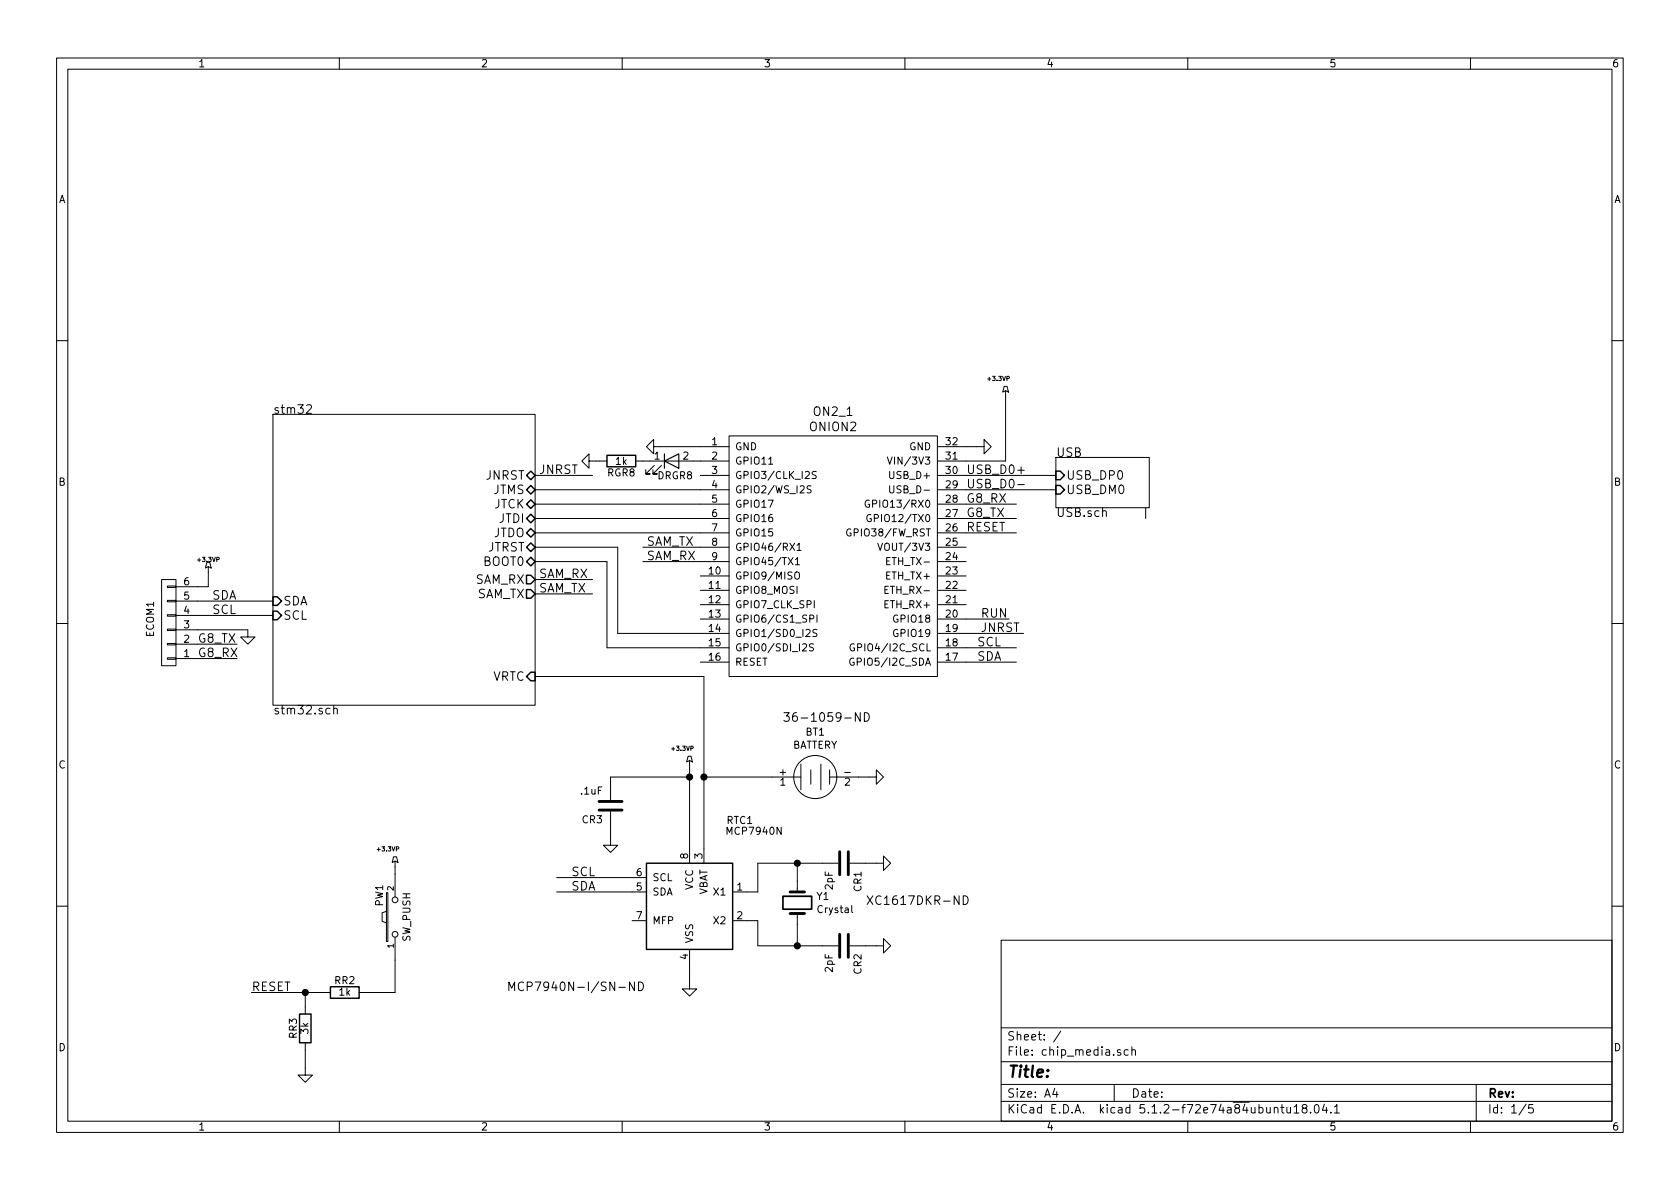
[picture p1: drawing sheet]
<svg xmlns="http://www.w3.org/2000/svg" width="297mm" height="210mm" viewBox="0 0 297 210" stroke-linecap="round" stroke-linejoin="round" font-family="sans-serif">
<g fill="none" stroke="#000" stroke-width=".18">
<path d="M10 10.3h277v189.9h-277zM12 12.2h273v186.1h-273zM60 10.3v1.9M110 10.3v1.9M160 10.3v1.9M210 10.3v1.9M260 10.3v1.9M10 60.2h2M48.3 73.3h46.3v51.4h-46.3zM54.2 71.7l.6-.1 .2 .1 .1 .3-1 1.1h1M115.6 79v1.3l-1.3-1.3 1.3-1.3v1.3h13.3M128.9 77.1h36.8v42.5h-36.8z"/>
<path d="M165.7 79h8.3v-1.3l1.3 1.3-1.3 1.3v-1.3M177.5 68.3h.6l.2 1-.5-.2-.5 .2zM177.8 69.1v12.4h-12.1M285 60.2h2M36.6 99.4h.5l.2 1.1-.5-.3-.5 .3zM94.6 96.8h14.6v15.2h19.7M94.6 99.3h12.7v15.2h21.6M94.6 94.2h34.3M94.6 91.7h34.3M94.6 89.1h34.3M94.6 86.6h34.3M94.6 84.1h10.2"/>
<path d="M104.1 81.5v1.3l-1.2-1.3 1.2-1.2v1.2h3.2M112.4 81.5h16.5M113.7 99.3h15.2M113.7 96.8h15.2M115.7 82.3l-1.5 1.5h.7h-.7v-.7M117 82.3l-1.6 1.5h.8h-.8v-.7M123.8 84.1h5.1M135.9 82.1h.7M140.6 99l.4-.4v1.3M140.6 99.9h.8M140.9 96.4l.4-.3v1.2M140.9 97.3h.8"/>
<path d="M143.4 86l-.5-.1-.2 .1 .1 .5 .6 .2v.2l-.2 .3-.5-.1M144.3 83.4h-.5l-.1 .1-.1 .2 .1 .2 .5 .2 .1 .3-.2 .2h-.5M150.4 93.6a.59 .59 0 0 0-.7 .6 .59 .59 0 0 0 .7 .5l.1-.4h-.3M153.7 88.5a.59 .59 0 0 0-.7 .6 .59 .59 0 0 0 .7 .6v-.5h-.2M154 91.1a.59 .59 0 0 0-.7 .5 .59 .59 0 0 0 .7 .6l.1-.5h-.3M155.2 96.1l.4 1.2 .4-1.2M156.8 99.2h.4M156.9 80.8l.4 1.3 .4-1.3M157.3 85.9v1l.3 .3 .3-.1 .1-.2v-1M157.4 98.6h-.6v1.3h.6M165.7 99.3h5.1M165.7 96.8h5.1"/>
<path d="M165.7 94.2h14M165.7 91.7h14M165.7 89.1h14M165.7 86.6h21M165.7 84.1h21M180 83.2h1.1M180 85.7h1.1M186.7 80.9h16.5v8.9h-16.5zM194.9 90.4l.3-.1 .3 .1 .1 .9M202.6 89.8v1.9M10 110.3h2M28.6 102.5h2.5v15.2h-2.5z"/>
<path d="M29.6 103.6h1.5v.3h-1.5zM29.6 106.2h1.5v.2h-1.5zM29.6 108.7h1.5v.3h-1.5zM29.6 111.2h1.5v.3h-1.5zM29.6 113.8h1.5v.2h-1.5zM29.6 116.3h1.5v.3h-1.5zM31.1 111.4h12.7v1.2h1.3l-1.3 1.3-1.3-1.3h1.3M31.1 116.5h10.8M31.1 113.9h10.8M31.1 108.8h17.2M31.1 106.3h17.2M36.8 100.2v3.6h-5.7"/>
<path d="M94.6 102.5h10.2M94.6 105h10.2M94.6 119.6h29.9v33M123.8 101.8h5.1M123.8 104.4h5.1M123.8 106.9h5.1M123.8 109.5h5.1M123.8 117.1h5.1M140.6 101.3a.45 .45 0 0 1 .7 0 .88 .88 0 0 1-.3 1.1h-.3a1.07 1.07 0 0 1-.1-1.1zM143.2 109.4l.6-.1v-.4l-.1-.1h-.5v1.2M143.8 113.9l-.4-.1-.2 .2-.1 .2 .1 .2 .5 .2 .1 .3-.2 .2h-.5M144.4 111.4l-.4-.1-.2 .1v.4l.5 .2 .1 .3-.2 .3-.5-.1"/>
<path d="M144.4 108.8v1.2M151 116.5a.59 .59 0 0 0-.8 .5 .59 .59 0 0 0 .8 .6v-.5h-.2M151 113.9a.59 .59 0 0 0-.7 .6 .59 .59 0 0 0 .7 .6l.1-.5h-.2M156.5 104.3h.4M157.1 103.7h-.6v1.2h.6M165.7 101.8h5.1M165.7 104.4h5.1M165.7 106.9h5.1M165.7 109.5h12.7M165.7 112h15.3M165.7 114.5h14M165.7 117.1h14"/>
<path d="M285 110.3h2M59 125.4l.2-.2 .4 .1v1M59 124.7v1.6M121.7 133.7h.5l.2 1-.5-.2-.5 .2zM121.9 134.5v18.1M121.9 137.4h-14v4.1M124.5 137.4h17.1M141.6 135.1v4.6M143.4 136.1v2.6M145.1 135.1v4.6M146.7 137.4h8.2v-1.3l1.3 1.3-1.3 1.3v-1.3M146.7 136.1v2.6"/>
<path d="M149.4 127h1.1M152.1 126v1.6l-.9-1.6v1.6M152.8 126a.77 .77 0 0 1 .9 .8 .77 .77 0 0 1-.9 .8zM68.3 157.9h.3v8.6h-.3zM69.6 151.5h.5l.3 1-.6-.2-.5 .2zM69.8 152.3v6.3M98.4 157.7h15.9M98.4 155.2h15.9M107.9 143.5v6h1.3l-1.3 1.2-1.2-1.2h1.2M141 152.6v5.1M148.2 152.6h-14.2v5.1h-4.5M150.2 152.6h6v-1.2l1.3 1.2-1.3 1.3v-1.3"/>
<path d="M170.3 158.4a.77 .77 0 0 1 .9 .8 .77 .77 0 0 1-.9 .7zM10 160.2h2M44.4 175.5h14M54 175.5v3.8M68.3 161.2l-.7 .2v1.5l.7 .3M69.8 165.7v9.8h-6.3M109.4 174.6h1.2M111.8 162.8h2.5M112.2 173.7v1.5l-.9-1.5v1.5M112.9 173.7a.77 .77 0 0 1 .9 .7 .77 .77 0 0 1-.9 .8zM121.9 167.9v7h1.3l-1.3 1.2-1.3-1.2h1.3M129.5 162.8h4.5v4.5h14.2"/>
<path d="M141 161.5v5.8M150.2 167.3h6v-1.3l1.3 1.3-1.3 1.2v-1.2M150.6 160.1v1.1l.2 .2M177 166.3h108v32h-108zM285 160.2h2M54 184.4v5.7h1.2l-1.2 1.3-1.3-1.3h1.3M60 198.3v1.9M110 198.3v1.9M160 198.3v1.9M177 194.8h108M177 191.8h108M177 187.8h108"/>
<path d="M177 181.8h108M186.5 192.5l-.4 1h1M186.8 193v1M187.6 182.3l-1.3 2M197 191.8v3M198.1 185.7l-.3-.1-.2 .2v.2l.5 .2v.3h-.5M199.5 185.7l-.4-.1-.3 .3v.6l.3 .1 .4-.1M200.1 185.7l.2-.1 .4 .1 .1 .9M200.1 185.1v1.5M210 198.3v1.9M225.3 196l.1-.1a.37 .37 0 0 1 .6 .1v.8M226.4 195.8h.6"/>
<path d="M226.7 195.3v1.3l.3 .2M227.5 195.8l.1 .9 .3 .1 .3-.1M228.2 195.8v1M228.8 195.8l.4-.5v1.5M228.8 196.8h.9M230.5 196l-.2-.2-.1-.2 .3-.3h.3l.3 .3-.1 .2-.6 .2a.48 .48 0 0 0-.1 .7l.2 .1 .5-.1a.48 .48 0 0 0-.2-.7M231.7 196.7v.1M232.5 195.5l.4-.2a.94 .94 0 0 1 0 1.5l-.5-.3v-.6zM234.2 195.2l-.4 1.1h.9M234.5 195.8v1M235.3 196.7v.1M235.9 195.8l.5-.5v1.5"/>
<path d="M235.9 196.8h.9M260 198.3v1.9M261 191.8v6.5M269.8 195.2l-1.2 2M271 195.3h-.7v.7l.2-.1 .5 .1 .1 .2-.1 .5-.2 .1-.5-.1"/>
<circle cx="144.1" cy="137.4" r="3.8"/>
<circle cx="69.9" cy="159.1" r=".51"/>
<circle cx="69.9" cy="165.2" r=".51"/>
</g>
<g fill="none" stroke="#000" stroke-width=".25">
<path d="M93.1 84.1l.8-.8 .7 .8-.7 .7zM93.1 86.6l.8-.8 .7 .8-.7 .8zM93.1 89.1l.8-.7 .7 .7-.7 .8zM93.1 94.2l.8-.7 .7 .7-.7 .8zM93.1 96.8l.8-.8 .7 .8-.7 .7zM93.9 90.9l.7 .8-.7 .8-.8-.8zM93.9 98.5l.7 .8-.7 .8-.8-.8zM107.3 80.5h5.1v2h-5.1zM186.7 85.8h.8l.7 .8-.7 .8h-.8zM186.7 83.3h.8l.7 .8-.7 .7h-.8zM48.3 105.5h.7l.8 .8-.8 .8h-.7zM48.3 108.1h.7l.8 .7-.8 .8h-.7z"/>
<path d="M93.1 101.7h.8l.7 .8-.7 .7h-.8zM93.1 104.3h.8l.7 .7-.7 .8h-.8zM93.9 118.9h.7v1.5h-.7l-.8-.8zM114.3 152.6h15.2v15.3h-15.2zM53 179.3h2v5.1h-2zM58.4 174.5h5.1v2h-5.1z"/>
</g>
<path d="M117.5 81.5l2.5-1.2v2.5zM117.5 80.3v2.5" fill="none" stroke="#000" stroke-width=".2"/>
<g fill="#000" stroke="#000" stroke-width=".25">
<circle cx="121.9" cy="137.4" r=".51"/>
<circle cx="124.5" cy="137.4" r=".51"/>
<circle cx="141" cy="152.6" r=".51"/>
<circle cx="54" cy="175.5" r=".51"/>
<circle cx="141" cy="167.3" r=".51"/>
</g>
<path d="M138.4 158.5h5.1v2.3h-5.1z" fill="none" stroke="#000" stroke-width=".3"/>
<path d="M105.9 141.7h4.1M105.9 143.3h4.1M139.7 157.7h2.5M148.5 150.6v4.1M150 150.6v4.1M139.7 161.5h2.5M148.5 165.2v4.1M150 165.2v4.1" fill="none" stroke="#000" stroke-width=".51"/>
<text font-size="2.8" x="178" y="190.5">Title:</text>
<g font-size="2.1">
<text x="48.3" y="73.2">stm32</text>
<text x="143.3" y="76.2">ONION2</text>
<text x="144" y="73.6">ON2_1</text>
<text x="95.2" y="83.8">JNRST</text>
<text x="170.8" y="83.8">USB_D0+</text>
<text x="186.7" y="80.8">USB</text>
<text x="85.9" y="84.8">JNRST</text>
<text x="87.2" y="87.4">JTMS</text>
<text x="87.3" y="89.9">JTCK</text>
<text x="170.8" y="88.9">G8_RX</text>
<text x="170.8" y="86.4">USB_D0-</text>
<text x="188.5" y="87.4">USB_DM0</text>
<text x="188.5" y="84.8">USB_DP0</text>
<text x="87.2" y="95">JTDO</text>
<text x="88.2" y="92.5">JTDI</text>
<text x="170.8" y="91.4">G8_TX</text>
<text x="170.8" y="94">RESET</text>
<text x="186.7" y="91.4">USB.sch</text>
<text x="85.5" y="100.1">BOOT0</text>
<text x="86.1" y="97.5">JTRST</text>
<text x="114.3" y="96.5">SAM_TX</text>
<text x="114.3" y="99.1">SAM_RX</text>
<text x="37.5" y="106">SDA</text>
<text x="50" y="107.1">SDA</text>
<text x="84" y="103.2">SAM_RX</text>
<text x="84.2" y="105.8">SAM_TX</text>
<text x="95.2" y="104.8">SAM_TX</text>
<text x="95.2" y="102.2">SAM_RX</text>
<text x="34.9" y="113.7">G8_TX</text>
<text x="37.5" y="108.6">SCL</text>
<text x="50" y="109.6">SCL</text>
<text x="173.4" y="109.2">RUN</text>
<text x="173.4" y="111.8">JNRST</text>
<text x="34.9" y="116.2">G8_RX</text>
<text x="172.7" y="116.8">SDA</text>
<text x="172.7" y="114.3">SCL</text>
<text x="87.1" y="120.4">VRTC</text>
<text x="48.3" y="126.3">stm32.sch</text>
<text x="137.8" y="127.6">36-1059-ND</text>
<text x="101" y="154.9">SCL</text>
<text x="101" y="157.5">SDA</text>
<text x="153" y="160">XC1617DKR-ND</text>
<text x="44.4" y="175.3">RESET</text>
<text x="89.5" y="175.3">MCP7940N-I/SN-ND</text>
<text x="178" y="184">Sheet: /</text>
<text x="178" y="186.7">File: chip_media.sch</text>
<text x="178" y="196.9">KiCad E.D.A. kicad 5.1.2-f72e74a84ubuntu18.04.1</text>
<text x="178" y="194.1">Size: A4</text>
<text x="200" y="194.1">Date:</text>
<text x="263" y="194.1">Rev:</text>
<text x="263" y="196.9">Id: 1/5</text>
</g>
<g font-size="1.8">
<text x="35" y="11.9">1</text>
<text x="85" y="11.9">2</text>
<text x="135" y="11.9">3</text>
<text x="185" y="11.9">4</text>
<text x="235" y="11.9">5</text>
<text x="285" y="11.9">6</text>
<text x="10.4" y="35.9">A</text>
<text x="285.4" y="35.9">A</text>
<text x="108.9" y="82.2">1k</text>
<text x="115.7" y="81.3">1</text>
<text x="120.8" y="81.3">2</text>
<text x="125.9" y="78.7">1</text>
<text x="125.9" y="81.3">2</text>
<text x="125.9" y="83.8">3</text>
<text x="129.9" y="79.6">GND</text>
<text x="129.9" y="82.2">GPIO11</text>
<text x="158.1" y="82.2">VIN/3V3</text>
<text x="160.8" y="79.6">GND</text>
<text x="167.3" y="83.8">30</text>
<text x="167.3" y="81.3">31</text>
<text x="167.3" y="78.7">32</text>
<text x="10.4" y="85.9">B</text>
<text x="107.4" y="84.2">RGR8</text>
<text x="116.3" y="84.8">DRGR8</text>
<text x="125.9" y="86.4">4</text>
<text x="125.9" y="88.9">5</text>
<text x="129.9" y="84.7">GPIO3/CLK_I2S</text>
<text x="129.9" y="87.2">GPIO2/WS_I2S</text>
<text x="129.9" y="89.8">GPIO17</text>
<text x="154.4" y="89.8">GPIO13/RX0</text>
<text x="157.7" y="84.7">USB_D+</text>
<text x="158.1" y="87.2">USB_D-</text>
<text x="167.3" y="88.9">28</text>
<text x="167.3" y="86.4">29</text>
<text x="285.4" y="85.9">B</text>
<text x="125.9" y="91.4">6</text>
<text x="125.9" y="94">7</text>
<text x="129.9" y="92.3">GPIO16</text>
<text x="129.9" y="94.9">GPIO15</text>
<text x="150.6" y="94.9">GPIO38/FW_RST</text>
<text x="154.6" y="92.3">GPIO12/TX0</text>
<text x="167.3" y="94">26</text>
<text x="167.3" y="91.4">27</text>
<text x="125.4" y="101.6">10</text>
<text x="125.9" y="96.5">8</text>
<text x="125.9" y="99.1">9</text>
<text x="129.9" y="97.4">GPIO46/RX1</text>
<text x="129.9" y="99.9">GPIO45/TX1</text>
<text x="156.2" y="97.4">VOUT/3V3</text>
<text x="157.4" y="99.9">ETH_TX-</text>
<text x="167.3" y="101.6">23</text>
<text x="167.3" y="99.1">24</text>
<text x="167.3" y="96.5">25</text>
<text x="32.5" y="106">5</text>
<text x="32.5" y="103.5">6</text>
<text x="125.4" y="104.1">11</text>
<text x="125.4" y="106.7">12</text>
<text x="129.9" y="102.5">GPIO9/MISO</text>
<text x="129.9" y="105">GPIO8_MOSI</text>
<text x="129.9" y="107.6">GPIO7_CLK_SPI</text>
<text x="156.7" y="107.6">ETH_RX+</text>
<text x="156.9" y="102.5">ETH_TX+</text>
<text x="157.1" y="105">ETH_RX-</text>
<text x="167.3" y="106.7">21</text>
<text x="167.3" y="104.1">22</text>
<text x="27.2" y="112.6" transform="rotate(-90 27.2 112.6)">ECOM1</text>
<text x="32.5" y="113.7">2</text>
<text x="32.5" y="111.1">3</text>
<text x="32.5" y="108.6">4</text>
<text x="125.4" y="109.2">13</text>
<text x="125.4" y="111.8">14</text>
<text x="129.9" y="110.1">GPIO6/CS1_SPI</text>
<text x="129.9" y="112.6">GPIO1/SD0_I2S</text>
<text x="158.3" y="112.6">GPIO19</text>
<text x="158.3" y="110.1">GPIO18</text>
<text x="167.3" y="111.8">19</text>
<text x="167.3" y="109.2">20</text>
<text x="32.5" y="116.2">1</text>
<text x="125.4" y="114.3">15</text>
<text x="125.4" y="116.8">16</text>
<text x="129.9" y="115.2">GPIO0/SDI_I2S</text>
<text x="129.9" y="117.7">RESET</text>
<text x="151.4" y="117.7">GPIO5/I2C_SDA</text>
<text x="151.5" y="115.2">GPIO4/I2C_SCL</text>
<text x="167.3" y="116.8">17</text>
<text x="167.3" y="114.3">18</text>
<text x="142.5" y="130.1">BT1</text>
<text x="10.4" y="135.9">C</text>
<text x="137.9" y="137.2">+</text>
<text x="140" y="132.4">BATTERY</text>
<text x="149.6" y="137.2">-</text>
<text x="285.4" y="135.9">C</text>
<text x="102.8" y="140.5">.1uF</text>
<text x="137.9" y="138.9">1</text>
<text x="149.4" y="138.9">2</text>
<text x="103" y="145.6">CR3</text>
<text x="128.5" y="145.7">RTC1</text>
<text x="128.8" y="147.6">MCP7940N</text>
<text x="112.5" y="154.9">6</text>
<text x="115.3" y="155.8">SCL</text>
<text x="121.7" y="151.9" transform="rotate(-90 121.7 151.9)">8</text>
<text x="124.2" y="151.9" transform="rotate(-90 124.2 151.9)">3</text>
<text x="67.7" y="160.2" transform="rotate(-90 67.7 160.2)">PW1</text>
<text x="112.5" y="157.5">5</text>
<text x="115.3" y="158.4">SDA</text>
<text x="122.6" y="157.4" transform="rotate(-90 122.6 157.4)">VCC</text>
<text x="125.1" y="158.5" transform="rotate(-90 125.1 158.5)">VBAT</text>
<text x="126.4" y="158.4">X1</text>
<text x="130.3" y="157.5">1</text>
<text x="144.4" y="159.2">Y1</text>
<text x="144.7" y="161.5">Crystal</text>
<text x="147.2" y="157.3" transform="rotate(-90 147.2 157.3)">2pF</text>
<text x="152.3" y="157.6" transform="rotate(-90 152.3 157.6)">CR1</text>
<text x="72.6" y="166.5" transform="rotate(-90 72.6 166.5)">SW_PUSH</text>
<text x="112.5" y="162.6">7</text>
<text x="115.3" y="163.4">MFP</text>
<text x="122.6" y="166.9" transform="rotate(-90 122.6 166.9)">VSS</text>
<text x="126.4" y="163.4">X2</text>
<text x="130.3" y="162.6">2</text>
<text x="121.7" y="169.6" transform="rotate(-90 121.7 169.6)">4</text>
<text x="147.2" y="171.9" transform="rotate(-90 147.2 171.9)">2pF</text>
<text x="152.3" y="172.2" transform="rotate(-90 152.3 172.2)">CR2</text>
<text x="59.2" y="174">RR2</text>
<text x="60" y="176.1">1k</text>
<text x="10.4" y="185.9">D</text>
<text x="52.5" y="183.6" transform="rotate(-90 52.5 183.6)">RR3</text>
<text x="54.5" y="182.8" transform="rotate(-90 54.5 182.8)">3k</text>
<text x="285.4" y="185.9">D</text>
<text x="35" y="199.9">1</text>
<text x="85" y="199.9">2</text>
<text x="135" y="199.9">3</text>
<text x="185" y="199.9">4</text>
<text x="235" y="199.9">5</text>
<text x="285" y="199.9">6</text>
</g>
<g font-size="1.4">
<text x="69.6" y="157.5" transform="rotate(-90 69.6 157.5)">2</text>
<text x="69.6" y="167.6" transform="rotate(-90 69.6 167.6)">1</text>
</g>
<g font-size="1.1">
<text x="174.8" y="67.4">+3.3VP</text>
<text x="35.1" y="99.4">+3.3VP</text>
<text x="118.9" y="132.8">+3.3VP</text>
<text x="66.8" y="150.5">+3.3VP</text>
</g>
</svg>
